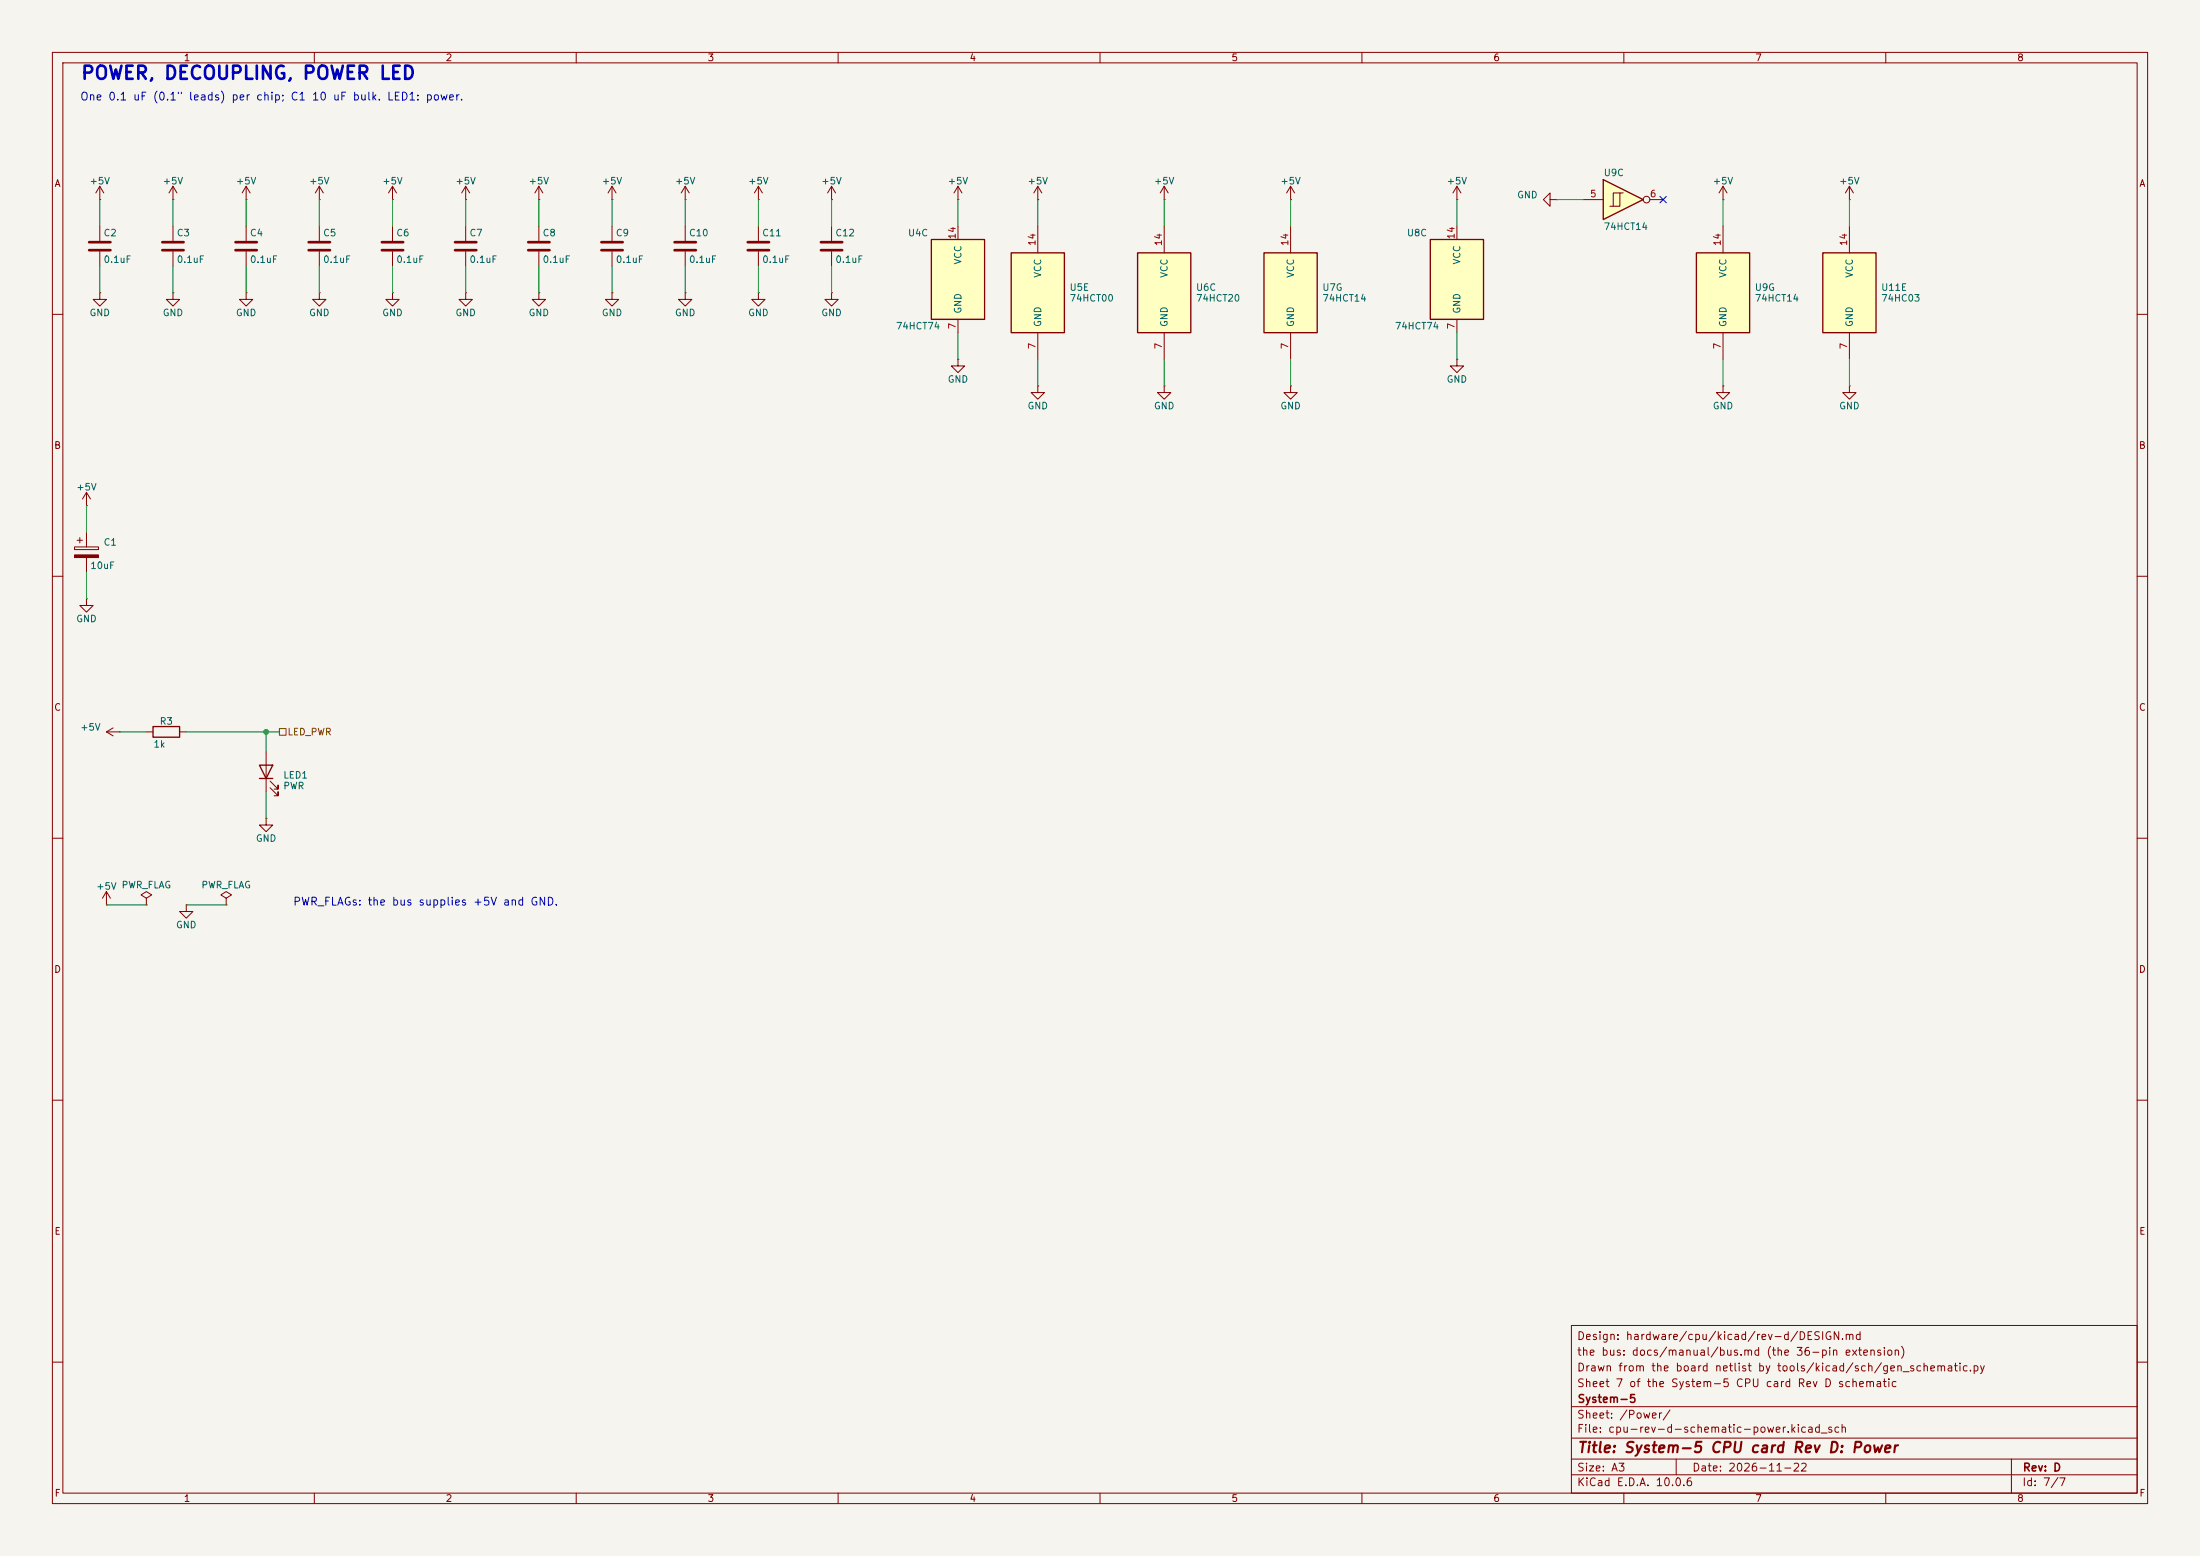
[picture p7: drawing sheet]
<svg xmlns="http://www.w3.org/2000/svg" width="420mm" height="297mm" viewBox="0 0 420 297" stroke-linecap="round" stroke-linejoin="round" font-family="sans-serif">
<path d="M0 0h420v297h-420z" fill="#f5f4ef" stroke="#f5f4ef" stroke-width=".19"/>
<g fill="none" stroke="#840000" stroke-width=".19">
<path d="M10 10h400v277h-400zM12 12h396v273h-396zM60 10v2M110 10v2M160 10v2M210 10v2M260 10v2M310 10v2M360 10v2M19 38.1h.1M19 35.6l-.7 1.2M19 35.6l.8 1.2"/>
<path d="M19 35.6v2.5M33 38.1h.1M33 35.6l-.7 1.2M33 35.6l.8 1.2M33 35.6v2.5M47 38.1h.1M47 35.6l-.8 1.2M47 35.6l.8 1.2M47 35.6v2.5M61 38.1h.1M61 35.6l-.8 1.2M61 35.6l.7 1.2"/>
<path d="M61 35.6v2.5M74.9 38.1h.1M74.9 35.6l-.7 1.2M74.9 35.6l.8 1.2M74.9 35.6v2.5M88.9 38.1h.1M88.9 35.6v2.5M88.9 35.6l-.8 1.2M88.9 35.6l.8 1.2M102.9 38.1h.1M102.9 35.6v2.5M102.9 35.6l-.8 1.2"/>
<path d="M102.9 35.6l.7 1.2M116.8 38.1h.1M116.8 35.6v2.5M116.8 35.6l-.7 1.2M116.8 35.6l.8 1.2M130.8 38.1h.1M130.8 35.6v2.5M130.8 35.6l-.8 1.2M130.8 35.6l.8 1.2M144.8 38.1h.1M144.8 35.6v2.5M144.8 35.6l-.8 1.2"/>
<path d="M144.8 35.6l.7 1.2M158.7 38.1h.1M158.7 35.6v2.5M158.7 35.6l-.7 1.2M158.7 35.6l.8 1.2M19 55.9v1.3h1.3l-1.3 1.2-1.2-1.2h1.2M19 55.9h.1M19 43.2v2.8M19 48v2.8M33 55.9v1.3h1.3l-1.3 1.2-1.3-1.2h1.3M33 55.9h.1M33 43.2v2.8"/>
<path d="M33 48v2.8M47 55.9v1.3h1.3l-1.3 1.2-1.3-1.2h1.3M47 55.9h.1M47 43.2v2.8M47 48v2.8M61 55.9v1.3h1.2l-1.2 1.2-1.3-1.2h1.3M61 55.9h.1M74.9 55.9v1.3h1.3l-1.3 1.2-1.2-1.2h1.2M74.9 55.9h.1M74.9 43.2v2.8M74.9 48v2.8M88.9 43.2v2.8"/>
<path d="M88.9 48v2.8M102.9 55.9v1.3h1.2l-1.2 1.2-1.3-1.2h1.3M102.9 55.9h.1M102.9 43.2v2.8M102.9 48v2.8M116.8 55.9v1.3h1.3l-1.3 1.2-1.2-1.2h1.2M116.8 55.9h.1M116.8 43.2v2.8M116.8 48v2.8M130.8 55.9v1.3h1.3l-1.3 1.2-1.3-1.2h1.3M130.8 55.9h.1M130.8 43.2v2.8"/>
<path d="M130.8 48v2.8M144.8 55.9v1.3h1.2l-1.2 1.2-1.3-1.2h1.3M144.8 55.9h.1M144.8 43.2v2.8M144.8 48v2.8M158.7 55.9v1.3h1.3l-1.3 1.2-1.2-1.2h1.2M158.7 55.9h.1M158.7 43.2v2.8M158.7 48v2.8M10 60h2M246.4 73.7v1.2h1.2l-1.2 1.3-1.3-1.3h1.3M246.4 73.7h.1"/>
<path d="M408 60h2M10 110h2M408 110h2M10 160h2M408 160h2M43.2 171.5l1-.7-1-.6-1 .6 1 .7v1.2M43.2 172.7h.1M10 210h2M408 210h2M300 253h108v32h-108zM10 260h2M300 278.5h108"/>
<path d="M300 274.5h108M300 268.5h108M320 278.5v3M384 278.5v6.5M408 260h2M60 285v2M110 285v2M160 285v2M210 285v2M260 285v2M300 281.5h108M310 285v2"/>
<path d="M360 285v2"/>
</g>
<g fill="none" stroke="#840000" stroke-width=".51">
<path d="M17 46.2h4.1M17 47.8h4.1M31 46.2h4.1M31 47.8h4.1M45 46.2h4M45 47.8h4M72.9 46.2h4.1M72.9 47.8h4.1M86.9 46.2h4M86.9 47.8h4M100.8 46.2h4.1M100.8 47.8h4.1"/>
<path d="M114.8 46.2h4.1M114.8 47.8h4.1M128.8 46.2h4M128.8 47.8h4M142.7 46.2h4.1M142.7 47.8h4.1M156.7 46.2h4.1M156.7 47.8h4.1"/>
</g>
<path d="M217.2 48.3h10.1v15.2h-10.1z" fill="#ffffc2"/>
<path d="M217.2 48.3h10.1v15.2h-10.1z" fill="none" stroke="#840000" stroke-width=".25"/>
<path d="M222.2 38.1h.1M222.2 35.6v2.5M222.2 35.6l-.7 1.2M222.2 35.6l.8 1.2M88.9 55.9v1.3h1.3l-1.3 1.2-1.3-1.2h1.3M88.9 55.9h.1M222.2 43.2v5.1M222.2 73.7v1.2h1.3l-1.3 1.3-1.2-1.3h1.2M222.2 73.7h.1M222.2 63.5v5.1M353.1 73.7v1.2h1.2l-1.2 1.3-1.3-1.3h1.3M353.1 73.7h.1" fill="none" stroke="#840000" stroke-width=".19"/>
<path d="M348 48.3h10.1v15.2h-10.1z" fill="#ffffc2"/>
<path d="M348 48.3h10.1v15.2h-10.1z" fill="none" stroke="#840000" stroke-width=".25"/>
<path d="M353.1 38.1h.1M353.1 35.6v2.5M353.1 35.6l-.8 1.2M353.1 35.6l.7 1.2M353.1 43.2v5.1M353.1 63.5v5.1" fill="none" stroke="#840000" stroke-width=".19"/>
<path d="M241.3 48.3h10.2v15.2h-10.2z" fill="#ffffc2"/>
<path d="M241.3 48.3h10.2v15.2h-10.2zM29.2 138.7h5.1v2h-5.1zM49.5 146.1h2.6l-1.3 2.5zM49.5 148.6h2.6" fill="none" stroke="#840000" stroke-width=".25"/>
<g fill="none" stroke="#840000" stroke-width=".19">
<path d="M246.4 38.1h.1M246.4 35.6v2.5M246.4 35.6l-.8 1.2M246.4 35.6l.7 1.2M246.4 43.2v5.1M182.9 68.6v1.3h1.2l-1.2 1.2-1.3-1.2h1.3M182.9 68.6h.1M198.1 73.7v1.2h1.3l-1.3 1.3-1.3-1.3h1.3M198.1 73.7h.1M246.4 63.5v5.1M16.5 96.5h.1M16.5 94l-.8 1.3"/>
<path d="M16.5 94l.8 1.3M16.5 94v2.5M14.2 104.4h4.6v.5h-4.6zM14.7 103.1h1M15.2 102.6v1M16.5 114.3v1.3h1.3l-1.3 1.2-1.3-1.2h1.3M16.5 114.3h.1M16.5 101.6v2.8M16.5 106.4v2.8M20.3 139.7h2.6M20.3 139.7l1.3 .8M21.6 138.9l-1.3 .8"/>
<path d="M22.9 139.7h.1M27.9 139.7h1.3M34.3 139.7h1.3M50.8 156.2v1.3h1.3l-1.3 1.3-1.3-1.3h1.3M50.8 156.2h.1M50.8 143.5v7.6M51.6 150.4l1.5 1.5v-.8v.8h-.8M51.6 149.1l1.5 1.5v-.7v.7h-.8M20.3 172.7h.1M20.3 170.2l-.7 1.3M20.3 170.2l.8 1.3M20.3 170.2v2.5"/>
<path d="M27.9 171.5l1.1-.7-1.1-.6-1 .6 1 .7v1.2M27.9 172.7h.1M35.6 172.7v1.3h1.2l-1.2 1.3-1.3-1.3h1.3M35.6 172.7h.1"/>
</g>
<path d="M14.2 105.9h4.6v.5h-4.6z" fill="#840000" stroke="#840000" stroke-width=".19"/>
<path d="M193 48.3h10.2v15.2h-10.2z" fill="#ffffc2"/>
<path d="M193 48.3h10.2v15.2h-10.2z" fill="none" stroke="#840000" stroke-width=".25"/>
<path d="M198.1 43.2v5.1M198.1 63.5v5.1M328.9 73.7v1.2h1.3l-1.3 1.3-1.2-1.3h1.2M328.9 73.7h.1" fill="none" stroke="#840000" stroke-width=".19"/>
<path d="M306.1 34.3l7.6 3.8-7.6 3.8z" fill="#ffffc2"/>
<path d="M306.1 34.3l7.6 3.8-7.6 3.8z" fill="none" stroke="#840000" stroke-width=".25"/>
<g fill="none" stroke="#840000" stroke-width=".19">
<path d="M302.3 38.1h3.8M309.2 36.8h-1.2v2.6M309.9 36.8h-.7v2.6h-1.9M315 38.1h2.5"/>
<circle cx="314.3" cy="38.1" r=".63"/>
</g>
<path d="M323.8 48.3h10.2v15.2h-10.2z" fill="#ffffc2"/>
<path d="M323.8 48.3h10.2v15.2h-10.2z" fill="none" stroke="#840000" stroke-width=".25"/>
<path d="M295.9 38.1v-1.3l-1.3 1.3 1.3 1.3v-1.3h1.3M297.2 38.1h.1M328.9 38.1h.1M328.9 35.6v2.5M328.9 35.6l-.7 1.2M328.9 35.6l.8 1.2M328.9 43.2v5.1M328.9 63.5v5.1" fill="none" stroke="#840000" stroke-width=".19"/>
<path d="M273 45.7h10.2v15.3h-10.2z" fill="#ffffc2"/>
<path d="M273 45.7h10.2v15.3h-10.2z" fill="none" stroke="#840000" stroke-width=".25"/>
<g fill="none" stroke="#840000" stroke-width=".19">
<path d="M182.9 38.1h.1M182.9 35.6l-.8 1.2M182.9 35.6l.7 1.2M182.9 35.6v2.5M198.1 38.1h.1M198.1 35.6l-.7 1.2M198.1 35.6l.8 1.2M198.1 35.6v2.5M278.1 38.1h.1M278.1 35.6v2.5M278.1 35.6l-.7 1.2M278.1 35.6l.8 1.2"/>
<path d="M61 43.2v2.8M61 48v2.8M278.1 43.2v2.5M278.1 68.6v1.3h1.3l-1.3 1.2-1.2-1.2h1.2M278.1 68.6h.1M278.1 61v2.5"/>
</g>
<path d="M58.9 46.2h4.1M58.9 47.8h4.1" fill="none" stroke="#840000" stroke-width=".51"/>
<path d="M177.8 45.7h10.2v15.3h-10.2z" fill="#ffffc2"/>
<path d="M177.8 45.7h10.2v15.3h-10.2z" fill="none" stroke="#840000" stroke-width=".25"/>
<path d="M182.9 43.2v2.5M182.9 61v2.5" fill="none" stroke="#840000" stroke-width=".19"/>
<path d="M53.3 139.1h1.3v1.2h-1.3z" fill="none" stroke="#725600" stroke-width=".19"/>
<g fill="none" stroke="#009600" stroke-width=".19">
<path d="M19 38.1v5.1M33 38.1v5.1M47 38.1v5.1M61 38.1v5.1M74.9 38.1v5.1M88.9 38.1v5.1M102.9 38.1v5.1M116.8 38.1v5.1M130.8 38.1v5.1M144.8 38.1v5.1M158.7 38.1v5.1M182.9 38.1v5.1"/>
<path d="M198.1 38.1v5.1M222.2 38.1v5.1M246.4 38.1v5.1M278.1 38.1v5.1M297.2 38.1h5.1M328.9 38.1v5.1M353.1 38.1v5.1M19 50.8v5.1M33 50.8v5.1M47 50.8v5.1M61 50.8v5.1M74.9 50.8v5.1"/>
<path d="M88.9 50.8v5.1M102.9 50.8v5.1M116.8 50.8v5.1M130.8 50.8v5.1M144.8 50.8v5.1M158.7 50.8v5.1M182.9 63.5v5.1M198.1 68.6v5.1M222.2 68.6v5.1M246.4 68.6v5.1M278.1 63.5v5.1M328.9 68.6v5.1"/>
<path d="M353.1 68.6v5.1M16.5 96.5v5.1M16.5 109.2v5.1M22.9 139.7h5M35.6 139.7h17.7M50.8 139.7v3.8M50.8 151.1v5.1M20.3 172.7h7.6M35.6 172.7h7.6"/>
</g>
<path d="M316.9 37.5l1.2 1.2M318.1 37.5l-1.2 1.2" fill="none" stroke="#000084" stroke-width=".19"/>
<circle cx="50.8" cy="139.7" r=".46" fill="#009600" stroke="#009600" stroke-width=".19"/>
<text font-size="2.5" fill="#0000c2" x="15.3" y="15.8">POWER, DECOUPLING, POWER LED</text>
<text font-size="2" fill="#840000" x="301" y="277.8">Title: System-5 CPU card Rev D: Power</text>
<g font-size="1.5" fill="#0000c2">
<text x="15.2" y="19.5">One 0.1 uF (0.1&quot; leads) per chip; C1 10 uF bulk. LED1: power.</text>
<text x="55.8" y="173.2">PWR_FLAGs: the bus supplies +5V and GND.</text>
</g>
<g font-size="1.5" fill="#840000">
<text x="300.9" y="256.1">Design: hardware/cpu/kicad/rev-d/DESIGN.md</text>
<text x="300.9" y="262.1">Drawn from the board netlist by tools/kicad/sch/gen_schematic.py</text>
<text x="300.9" y="259.1">the bus: docs/manual/bus.md (the 36-pin extension)</text>
<text x="300.9" y="265.1">Sheet 7 of the System-5 CPU card Rev D schematic</text>
<text x="301" y="268.1">System-5</text>
<text x="300.9" y="273.8">File: cpu-rev-d-schematic-power.kicad_sch</text>
<text x="300.9" y="271.1">Sheet: /Power/</text>
<text x="300.9" y="281.2">Size: A3</text>
<text x="322.9" y="281.2">Date: 2026-11-22</text>
<text x="386" y="281.2">Rev: D</text>
<text x="300.9" y="284">KiCad E.D.A. 10.0.6</text>
<text x="385.9" y="284">Id: 7/7</text>
</g>
<g font-size="1.3" fill="#840000">
<text x="35" y="12">1</text>
<text x="85" y="12">2</text>
<text x="135" y="12">3</text>
<text x="185" y="12">4</text>
<text x="235" y="12">5</text>
<text x="285" y="12">6</text>
<text x="335" y="12">7</text>
<text x="385" y="12">8</text>
<text x="10.3" y="36">A</text>
<text x="408.3" y="36">A</text>
<text x="10.2" y="86">B</text>
<text x="408.2" y="86">B</text>
<text x="10.2" y="136">C</text>
<text x="408.2" y="136">C</text>
<text x="10.2" y="186">D</text>
<text x="408.2" y="186">D</text>
<text x="10.3" y="236">E</text>
<text x="408.3" y="236">E</text>
<text x="10.3" y="286">F</text>
<text x="35" y="287">1</text>
<text x="85" y="287">2</text>
<text x="135" y="287">3</text>
<text x="185" y="287">4</text>
<text x="235" y="287">5</text>
<text x="285" y="287">6</text>
<text x="335" y="287">7</text>
<text x="385" y="287">8</text>
<text x="408.3" y="286">F</text>
</g>
<g font-size="1.3" fill="#006464">
<text x="17" y="35.5">+5V</text>
<text x="31" y="35.5">+5V</text>
<text x="44.9" y="35.5">+5V</text>
<text x="58.9" y="35.5">+5V</text>
<text x="72.9" y="35.5">+5V</text>
<text x="86.8" y="35.5">+5V</text>
<text x="100.8" y="35.5">+5V</text>
<text x="114.8" y="35.5">+5V</text>
<text x="128.7" y="35.5">+5V</text>
<text x="142.7" y="35.5">+5V</text>
<text x="156.7" y="35.5">+5V</text>
<text x="180.8" y="35.5">+5V</text>
<text x="196.1" y="35.5">+5V</text>
<text x="220.2" y="35.5">+5V</text>
<text x="244.3" y="35.5">+5V</text>
<text x="276.1" y="35.5">+5V</text>
<text x="306.1" y="33.9">U9C</text>
<text x="326.9" y="35.5">+5V</text>
<text x="351" y="35.5">+5V</text>
<text x="289.5" y="38.2">GND</text>
<text x="19.7" y="45.4">C2</text>
<text x="33.6" y="45.4">C3</text>
<text x="47.6" y="45.4">C4</text>
<text x="61.6" y="45.4">C5</text>
<text x="75.5" y="45.4">C6</text>
<text x="89.5" y="45.4">C7</text>
<text x="103.5" y="45.4">C8</text>
<text x="117.5" y="45.4">C9</text>
<text x="131.4" y="45.4">C10</text>
<text x="145.4" y="45.4">C11</text>
<text x="159.4" y="45.4">C12</text>
<text x="173.2" y="45.4">U4C</text>
<text x="268.5" y="45.4">U8C</text>
<text x="306.1" y="44.2">74HCT14</text>
<text x="19.7" y="50.5">0.1uF</text>
<text x="33.6" y="50.5">0.1uF</text>
<text x="47.6" y="50.5">0.1uF</text>
<text x="61.6" y="50.5">0.1uF</text>
<text x="75.5" y="50.5">0.1uF</text>
<text x="89.5" y="50.5">0.1uF</text>
<text x="103.5" y="50.5">0.1uF</text>
<text x="117.5" y="50.5">0.1uF</text>
<text x="131.4" y="50.5">0.1uF</text>
<text x="145.4" y="50.5">0.1uF</text>
<text x="159.4" y="50.5">0.1uF</text>
<text x="183.8" y="50.6" transform="rotate(-90 183.8 50.6)">VCC</text>
<text x="199.1" y="53.1" transform="rotate(-90 199.1 53.1)">VCC</text>
<text x="223.2" y="53.1" transform="rotate(-90 223.2 53.1)">VCC</text>
<text x="247.3" y="53.1" transform="rotate(-90 247.3 53.1)">VCC</text>
<text x="279.1" y="50.6" transform="rotate(-90 279.1 50.6)">VCC</text>
<text x="329.9" y="53.1" transform="rotate(-90 329.9 53.1)">VCC</text>
<text x="354" y="53.1" transform="rotate(-90 354 53.1)">VCC</text>
<text x="183.8" y="60" transform="rotate(-90 183.8 60)">GND</text>
<text x="204.1" y="55.8">U5E</text>
<text x="204.1" y="57.9">74HCT00</text>
<text x="228.2" y="55.8">U6C</text>
<text x="228.2" y="57.9">74HCT20</text>
<text x="252.3" y="55.8">U7G</text>
<text x="252.3" y="57.9">74HCT14</text>
<text x="279.1" y="60" transform="rotate(-90 279.1 60)">GND</text>
<text x="334.9" y="55.8">U9G</text>
<text x="334.9" y="57.9">74HCT14</text>
<text x="359" y="55.8">U11E</text>
<text x="359" y="57.9">74HC03</text>
<text x="17" y="60.7">GND</text>
<text x="31" y="60.7">GND</text>
<text x="44.9" y="60.7">GND</text>
<text x="58.9" y="60.7">GND</text>
<text x="72.9" y="60.7">GND</text>
<text x="86.8" y="60.7">GND</text>
<text x="100.8" y="60.7">GND</text>
<text x="114.8" y="60.7">GND</text>
<text x="128.7" y="60.7">GND</text>
<text x="142.7" y="60.7">GND</text>
<text x="156.7" y="60.7">GND</text>
<text x="170.9" y="63.2">74HCT74</text>
<text x="199.1" y="62.5" transform="rotate(-90 199.1 62.5)">GND</text>
<text x="223.2" y="62.5" transform="rotate(-90 223.2 62.5)">GND</text>
<text x="247.3" y="62.5" transform="rotate(-90 247.3 62.5)">GND</text>
<text x="266.2" y="63.2">74HCT74</text>
<text x="329.9" y="62.5" transform="rotate(-90 329.9 62.5)">GND</text>
<text x="354" y="62.5" transform="rotate(-90 354 62.5)">GND</text>
<text x="180.8" y="73.4">GND</text>
<text x="276.1" y="73.4">GND</text>
<text x="196.1" y="78.4">GND</text>
<text x="220.2" y="78.4">GND</text>
<text x="244.3" y="78.4">GND</text>
<text x="326.9" y="78.4">GND</text>
<text x="351" y="78.4">GND</text>
<text x="14.4" y="93.9">+5V</text>
<text x="19.7" y="104.5">C1</text>
<text x="17.1" y="108.9">10uF</text>
<text x="14.4" y="119.1">GND</text>
<text x="15.2" y="139.8">+5V</text>
<text x="29.2" y="143">1k</text>
<text x="30.4" y="138.6">R3</text>
<text x="54" y="148.9">LED1</text>
<text x="54" y="151">PWR</text>
<text x="48.7" y="161">GND</text>
<text x="18.3" y="170.1">+5V PWR_FLAG</text>
<text x="38.3" y="169.9">PWR_FLAG</text>
<text x="33.5" y="177.5">GND</text>
</g>
<g font-size="1.3" fill="#a90000">
<text x="303.4" y="38">5</text>
<text x="314.9" y="38">6</text>
<text x="182.7" y="45.8" transform="rotate(-90 182.7 45.8)">14</text>
<text x="198" y="47.1" transform="rotate(-90 198 47.1)">14</text>
<text x="222.1" y="47.1" transform="rotate(-90 222.1 47.1)">14</text>
<text x="246.2" y="47.1" transform="rotate(-90 246.2 47.1)">14</text>
<text x="278" y="45.8" transform="rotate(-90 278 45.8)">14</text>
<text x="328.8" y="47.1" transform="rotate(-90 328.8 47.1)">14</text>
<text x="352.9" y="47.1" transform="rotate(-90 352.9 47.1)">14</text>
<text x="182.7" y="63" transform="rotate(-90 182.7 63)">7</text>
<text x="278" y="63" transform="rotate(-90 278 63)">7</text>
<text x="198" y="66.8" transform="rotate(-90 198 66.8)">7</text>
<text x="222.1" y="66.8" transform="rotate(-90 222.1 66.8)">7</text>
<text x="246.2" y="66.8" transform="rotate(-90 246.2 66.8)">7</text>
<text x="328.8" y="66.8" transform="rotate(-90 328.8 66.8)">7</text>
<text x="352.9" y="66.8" transform="rotate(-90 352.9 66.8)">7</text>
</g>
<text font-size="1.3" fill="#725600" x="54.8" y="140.7">LED_PWR</text>
</svg>
